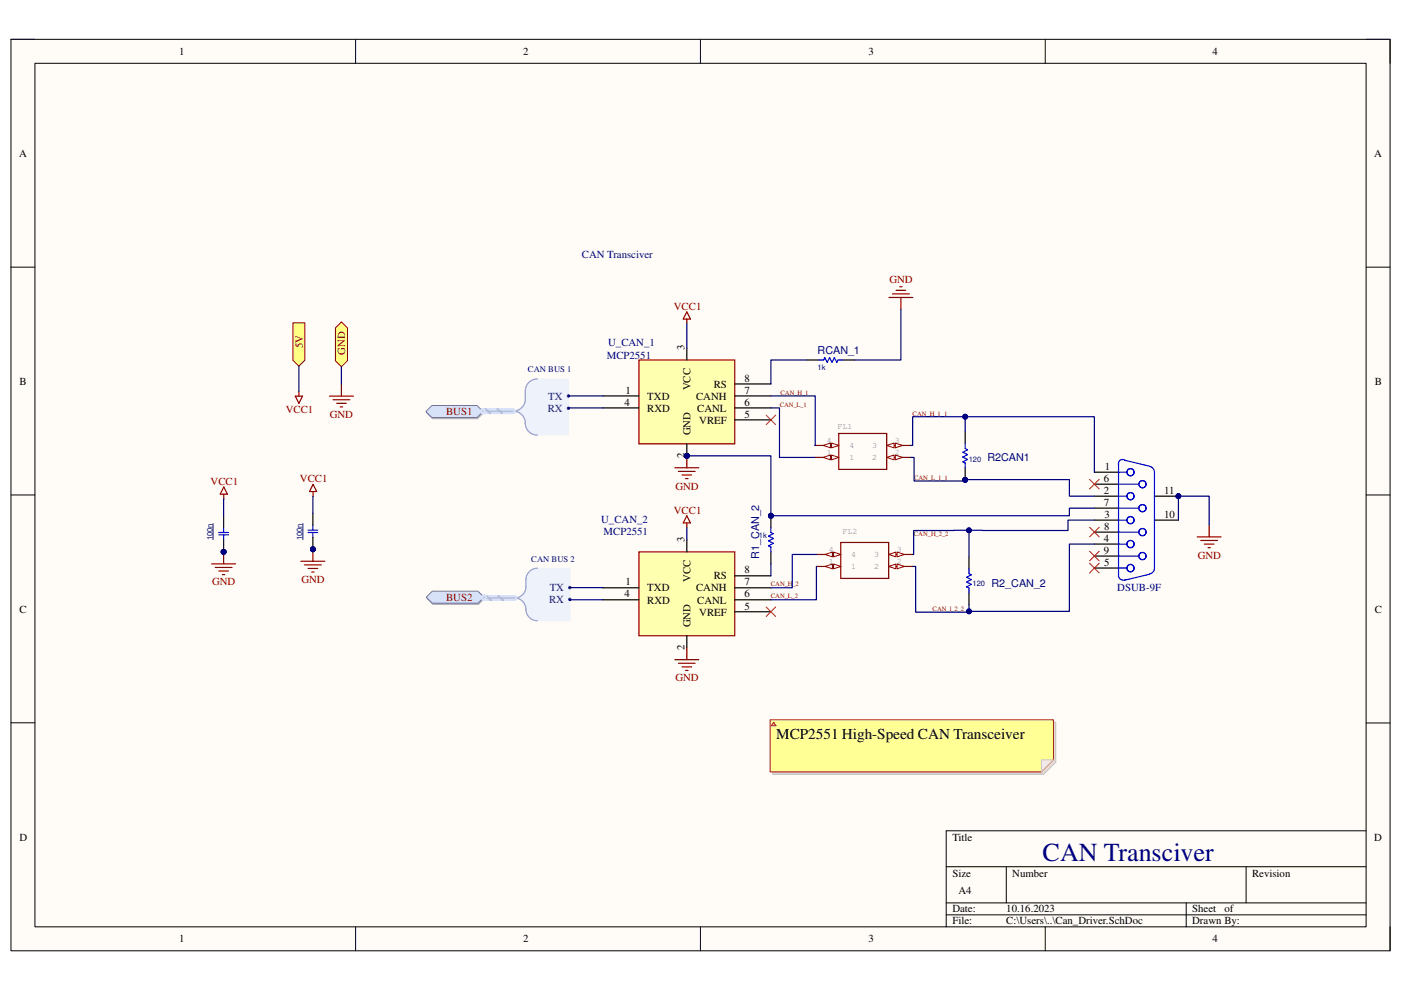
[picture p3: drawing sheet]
<svg xmlns="http://www.w3.org/2000/svg" width="297mm" height="210mm" viewBox="0 0 297 210" stroke-linecap="round" stroke-linejoin="round" font-family="sans-serif">
<path d="M2.3 8.3h292.4v193.3h-292.4z" fill-rule="evenodd" fill="#fffcf8"/>
<path d="M2.3 8.3h292.4v193.3h-292.4z" fill="none" stroke="#000" stroke-width=".21"/>
<path d="M7.4 13.4h282.2v183.1h-282.2z" fill-rule="evenodd" fill="#fffcf8"/>
<g fill="none" stroke="#000" stroke-width=".21">
<path d="M2.3 8.3h5.1M7.4 13.4h282.2v183.1h-282.2zM75.4 8.3v5.1M148.5 8.3v5.1M221.6 8.3v5.1M289.6 8.3h5.1v5.1M2.3 56.6h5.1M289.6 56.6h5.1M2.3 104.9h5.1M289.6 104.9h5.1M2.3 153.2h5.1M289.6 153.3h5.1"/>
<path d="M289.6 176.1h-89v20.4M75.4 196.5v5.1M148.5 196.5v5.1M200.6 183.8h89M200.6 191.4h89M200.6 194h89M213.4 183.8v7.6M221.6 196.5v5.1M251.5 191.4v5.1M264.2 183.8v7.6M294.7 196.5v5.1"/>
</g>
<circle cx="145.6" cy="96.6" r=".51" fill="#000080"/>
<circle cx="145.6" cy="96.6" r=".51" fill="none" stroke="#000080" stroke-width=".21"/>
<path d="M135.5 76.3h20.3v17.8h-20.3z" fill-rule="evenodd" fill="#ffffb0"/>
<path d="M135.5 76.3h20.3v17.8h-20.3z" fill="none" stroke="#800000" stroke-width=".25"/>
<path d="M127.8 83.9h7.7M145.6 94.1v2.5" fill="none" stroke="#000" stroke-width=".25"/>
<circle cx="145.6" cy="96.6" r=".51" fill="#000080"/>
<circle cx="145.6" cy="96.6" r=".51" fill="none" stroke="#000080" stroke-width=".21"/>
<path d="M145.6 73.8v2.5M127.8 86.5h7.7M155.8 86.5h7.6M155.8 89h7.6M155.8 83.9h7.6M155.8 81.4h7.6" fill="none" stroke="#000" stroke-width=".25"/>
<path d="M135.5 117h20.3v17.8h-20.3z" fill-rule="evenodd" fill="#ffffb0"/>
<path d="M135.5 117h20.3v17.8h-20.3z" fill="none" stroke="#800000" stroke-width=".25"/>
<path d="M145.6 114.4v2.6M127.8 124.6h7.7M127.8 127.2h7.7M145.6 134.8v2.5M155.8 124.6h7.6M155.8 127.2h7.6M155.8 129.7h7.6M155.8 122.1h7.6" fill="none" stroke="#000" stroke-width=".25"/>
<circle cx="163.4" cy="109.4" r=".5" fill="#000080"/>
<circle cx="163.4" cy="109.4" r=".5" fill="none" stroke="#000080" stroke-width=".21"/>
<path d="M163.4 109.3v2.6" fill="none" stroke="#000" stroke-width=".25"/>
<circle cx="163.4" cy="109.4" r=".5" fill="#000080"/>
<circle cx="163.4" cy="109.4" r=".5" fill="none" stroke="#000080" stroke-width=".21"/>
<path d="M171.1 76.3h2.5M178.7 76.3h2.5M163.4 117v2.5" fill="none" stroke="#000" stroke-width=".25"/>
<path d="M173.6 76.3h1l.3-.5 .5 1 .5-1 .5 1 .5-1 .5 1 .3-.5h1M163.4 111.9v1l.6 .3-1.1 .5 1.1 .5-1.1 .5 1.1 .5-1.1 .5 .5 .3v1" fill="none" stroke="#00f" stroke-width=".25"/>
<path d="M143.1 99.2h5.1M143.8 99.9h3.6M145.6 96.6v2.6M144.6 100.7h2M145.4 101.5h.5M143.1 139.9h5.1M145.6 137.3v2.6M143.8 140.6h3.6M144.6 141.4h2M145.4 142.2h.5" fill="none" stroke="#800000" stroke-width=".25"/>
<circle cx="145.6" cy="96.6" r=".51" fill="#000080"/>
<circle cx="145.6" cy="96.6" r=".51" fill="none" stroke="#000080" stroke-width=".21"/>
<path d="M145.6 66.1l.8 1.5h-1.5zM145.6 67.6v1.1M188.5 63.1h5M189.2 62.3h3.6M190 61.6h2M190.8 60.8h.5M191 63.1v2.5M145.6 110.9v1M145.6 109.3l.8 1.6h-1.5z" fill="none" stroke="#800000" stroke-width=".25"/>
<path d="M162.4 88l2.1 2M164.5 88l-2.1 2M162.4 128.7l2.1 2M164.5 128.7l-2.1 2" fill="none" stroke="#f00" stroke-width=".21"/>
<circle cx="204.6" cy="101.7" r=".51" fill="#000080"/>
<circle cx="204.6" cy="101.7" r=".51" fill="none" stroke="#000080" stroke-width=".21"/>
<path d="M204.6 99.2v2.5" fill="none" stroke="#000" stroke-width=".25"/>
<circle cx="204.6" cy="101.7" r=".51" fill="#000080"/>
<circle cx="204.6" cy="101.7" r=".51" fill="none" stroke="#000080" stroke-width=".21"/>
<path d="M204.6 91.6v2.5M205.4 118.1v2.5M205.4 125.7v2.5" fill="none" stroke="#000" stroke-width=".25"/>
<path d="M204.6 94.1v1l.5 .3-1 .5 1 .5-1 .5 1 .5-1 .5 .5 .3v1M205.4 120.6v1l.5 .3-1 .5 1 .5-1 .5 1 .5-1 .5 .5 .3v1" fill="none" stroke="#00f" stroke-width=".25"/>
<path d="M111.8 121.7l.9-.9 1.2-.3h6.9v11.1h-6.9a2.5 2.5 0 0 1-2.4-3l-.6-1-1.2-.8 1.2-.8 .6-1v-2.1z" fill-rule="evenodd" fill="#edf2fb"/>
<path d="M111.8 121.7l.9-.9 1.2-.3h6.9v11.1h-6.9a2.5 2.5 0 0 1-2.4-3l-.6-1-1.2-.8 1.2-.8 .6-1v-2.1z" fill="none" stroke="#edf2fb" stroke-width=".21"/>
<path d="M113.9 120.5a2.44 2.44 0 0 0-2.4 2.4 3.4 3.4 0 0 1-.9 3.4l-.9 .4-.6 .1a2.59 2.59 0 0 1 2.5 2.9 2.45 2.45 0 0 0 2.3 1.9" fill="none" stroke="#8f9ec9" stroke-width=".25"/>
<circle cx="120.8" cy="124.6" r=".26" fill="#003a70"/>
<circle cx="120.8" cy="124.6" r=".26" fill="none" stroke="#003a70" stroke-width=".21"/>
<circle cx="120.8" cy="127.1" r=".26" fill="#003a70"/>
<circle cx="120.8" cy="127.1" r=".26" fill="none" stroke="#003a70" stroke-width=".21"/>
<path d="M111.7 81.6l.9-.9 1.3-.4h6.6v11.9h-6.6a2.59 2.59 0 0 1-2.5-3.1l-.7-1.1-1.3-.8 1.3-.9 .7-1v-2.4z" fill-rule="evenodd" fill="#edf2fb"/>
<path d="M111.7 81.6l.9-.9 1.3-.4h6.6v11.9h-6.6a2.59 2.59 0 0 1-2.5-3.1l-.7-1.1-1.3-.8 1.3-.9 .7-1v-2.4z" fill="none" stroke="#edf2fb" stroke-width=".21"/>
<path d="M111.4 89.7a2.5 2.5 0 0 0 2.5 2.5M111.4 89.7h.1M113.9 80.3a2.52 2.52 0 0 0-2.5 2.6 3.7 3.7 0 0 1-1 3.7l-1 .5-.6 .1a2.56 2.56 0 0 1 2.6 2.5" fill="none" stroke="#8f9ec9" stroke-width=".25"/>
<circle cx="120.5" cy="84" r=".25" fill="#003a70"/>
<circle cx="120.5" cy="84" r=".25" fill="none" stroke="#003a70" stroke-width=".21"/>
<circle cx="120.5" cy="86.6" r=".25" fill="#003a70"/>
<circle cx="120.5" cy="86.6" r=".25" fill="none" stroke="#003a70" stroke-width=".21"/>
<path d="M90.4 87.5l1.3-1.3h9.6l1.2 1.3-1.2 1.3h-9.6z" fill-rule="evenodd" fill="#bac0ca"/>
<path d="M90.4 87.5l1.3-1.3h9.6l1.2 1.3-1.2 1.3h-9.6z" fill="none" stroke="#a6acb6" stroke-width=".21"/>
<path d="M90.3 87.2l1.3-1.2h9.5l1.3 1.2-1.3 1.3h-9.5z" fill-rule="evenodd" fill="#d5e4ff"/>
<path d="M90.3 87.2l1.3-1.2h9.5l1.3 1.2-1.3 1.3h-9.5z" fill="none" stroke="#70809b" stroke-width=".21"/>
<path d="M90.5 126.9l1.3-1.3h9.7l1.2 1.3-1.2 1.2h-9.7z" fill-rule="evenodd" fill="#bac0ca"/>
<path d="M90.5 126.9l1.3-1.3h9.7l1.2 1.3-1.2 1.2h-9.7z" fill="none" stroke="#a6acb6" stroke-width=".21"/>
<path d="M90.4 126.6l1.2-1.3h9.7l1.3 1.3-1.3 1.3h-9.7z" fill-rule="evenodd" fill="#d5e4ff"/>
<path d="M90.4 126.6l1.2-1.3h9.7l1.3 1.3-1.3 1.3h-9.7z" fill="none" stroke="#70809b" stroke-width=".21"/>
<path d="M62.1 68.5h2.5v7.9l-1.2 1.2-1.3-1.2z" fill-rule="evenodd" fill="#ffff80"/>
<path d="M62.1 68.5h2.5v7.9l-1.2 1.2-1.3-1.2z" fill="none" stroke="#800000" stroke-width=".21"/>
<path d="M62.6 84h1.5l-.7 1.5zM63.4 83v1" fill="none" stroke="#800000" stroke-width=".26"/>
<path d="M71.1 69.5l1.3-1.3 1.3 1.3v7l-1.3 1.3-1.3-1.3z" fill-rule="evenodd" fill="#ffff80"/>
<path d="M71.1 69.5l1.3-1.3 1.3 1.3v7l-1.3 1.3-1.3-1.3z" fill="none" stroke="#800000" stroke-width=".21"/>
<path d="M69.8 84h5.1M70.6 84.8h3.6M71.4 85.5h2M72.1 86.3h.5M72.4 81.4v2.6" fill="none" stroke="#800000" stroke-width=".26"/>
<path d="M63.8 119h5.1M64.6 119.8h3.5M66.3 116.5v2.5M65.3 120.5h2M66.1 121.3h.5" fill="none" stroke="#800000" stroke-width=".25"/>
<circle cx="66.3" cy="116.5" r=".51" fill="#000080"/>
<circle cx="66.3" cy="116.5" r=".51" fill="none" stroke="#000080" stroke-width=".21"/>
<circle cx="66.3" cy="116.5" r=".51" fill="#000080"/>
<circle cx="66.3" cy="116.5" r=".51" fill="none" stroke="#000080" stroke-width=".21"/>
<path d="M65.3 112.9h2M65.3 112.4h2M66.3 111.4v1M66.3 112.9v1" fill="none" stroke="#00f" stroke-width=".25"/>
<path d="M66.3 113.9v2.6" fill="none" stroke="#000" stroke-width=".25"/>
<circle cx="66.3" cy="116.5" r=".51" fill="#000080"/>
<g fill="none" stroke="#000080" stroke-width=".21">
<path d="M64.2 111v3.5"/>
<circle cx="66.3" cy="116.5" r=".51"/>
</g>
<path d="M66.3 108.8v2.6" fill="none" stroke="#000" stroke-width=".25"/>
<path d="M44.9 119.5h5M47.4 117v2.5M66.4 102.7l.7 1.5h-1.5zM66.4 104.2v1M45.6 120.3h3.6M46.4 121.1h2M47.2 121.8h.5" fill="none" stroke="#800000" stroke-width=".25"/>
<circle cx="47.4" cy="117" r=".51" fill="#000080"/>
<circle cx="47.4" cy="117" r=".51" fill="none" stroke="#000080" stroke-width=".21"/>
<circle cx="47.4" cy="117" r=".51" fill="#000080"/>
<circle cx="47.4" cy="117" r=".51" fill="none" stroke="#000080" stroke-width=".21"/>
<path d="M46.4 113.4h2M46.4 112.9h2M47.4 111.9v1M47.4 113.4v1" fill="none" stroke="#00f" stroke-width=".25"/>
<path d="M47.4 114.4v2.6" fill="none" stroke="#000" stroke-width=".25"/>
<circle cx="47.4" cy="117" r=".51" fill="#000080"/>
<g fill="none" stroke="#000080" stroke-width=".21">
<path d="M45.2 111v3.5"/>
<circle cx="47.4" cy="117" r=".51"/>
</g>
<path d="M47.4 109.3v2.6" fill="none" stroke="#000" stroke-width=".25"/>
<path d="M172.8 97h5M177.8 91.9h10.2v7.6h-10.2zM47.5 103.3l.7 1.5h-1.5zM47.5 104.8v1" fill="none" stroke="#800000" stroke-width=".25"/>
<path d="M176.3 96.5l1.5 .5-1.5 .5z" fill="#f8fcff"/>
<path d="M176.3 96.5l1.5 .5-1.5 .5z" fill="none" stroke="#800000" stroke-width=".21"/>
<path d="M174.5 97l1.6-.5v1z" fill="#f8fcff"/>
<path d="M174.5 97l1.6-.5v1z" fill="none" stroke="#800000" stroke-width=".21"/>
<path d="M188 97h5.1" fill="none" stroke="#800000" stroke-width=".25"/>
<path d="M188 97l1.6-.5v1z" fill="#f8fcff"/>
<path d="M188 97l1.6-.5v1z" fill="none" stroke="#800000" stroke-width=".21"/>
<path d="M189.8 96.5l1.5 .5-1.5 .5z" fill="#f8fcff"/>
<path d="M189.8 96.5l1.5 .5-1.5 .5z" fill="none" stroke="#800000" stroke-width=".21"/>
<path d="M188 94.4h5.1" fill="none" stroke="#800000" stroke-width=".25"/>
<path d="M188 94.4l1.6-.5v1.1z" fill="#f8fcff"/>
<path d="M188 94.4l1.6-.5v1.1z" fill="none" stroke="#800000" stroke-width=".21"/>
<path d="M189.8 93.9l1.5 .5-1.5 .6z" fill="#f8fcff"/>
<path d="M189.8 93.9l1.5 .5-1.5 .6z" fill="none" stroke="#800000" stroke-width=".21"/>
<path d="M172.8 94.4h5" fill="none" stroke="#800000" stroke-width=".25"/>
<path d="M176.3 93.9l1.5 .5-1.5 .6z" fill="#f8fcff"/>
<path d="M176.3 93.9l1.5 .5-1.5 .6z" fill="none" stroke="#800000" stroke-width=".21"/>
<path d="M174.5 94.4l1.6-.5v1.1z" fill="#f8fcff"/>
<path d="M174.5 94.4l1.6-.5v1.1z" fill="none" stroke="#800000" stroke-width=".21"/>
<path d="M178.3 115h10.1v7.6h-10.1zM173.2 120.1h5.1" fill="none" stroke="#800000" stroke-width=".25"/>
<path d="M176.7 119.6l1.6 .5-1.6 .5z" fill="#f8fcff"/>
<path d="M176.7 119.6l1.6 .5-1.6 .5z" fill="none" stroke="#800000" stroke-width=".21"/>
<path d="M175 120.1l1.5-.5v1z" fill="#f8fcff"/>
<path d="M175 120.1l1.5-.5v1z" fill="none" stroke="#800000" stroke-width=".21"/>
<path d="M188.4 120.1h5.1" fill="none" stroke="#800000" stroke-width=".25"/>
<path d="M188.4 120.1l1.5-.5v1z" fill="#f8fcff"/>
<path d="M188.4 120.1l1.5-.5v1z" fill="none" stroke="#800000" stroke-width=".21"/>
<path d="M190.2 119.6l1.5 .5-1.5 .5z" fill="#f8fcff"/>
<path d="M190.2 119.6l1.5 .5-1.5 .5z" fill="none" stroke="#800000" stroke-width=".21"/>
<path d="M188.4 117.6h5.1" fill="none" stroke="#800000" stroke-width=".25"/>
<path d="M188.4 117.6l1.5-.5v1z" fill="#f8fcff"/>
<path d="M188.4 117.6l1.5-.5v1z" fill="none" stroke="#800000" stroke-width=".21"/>
<path d="M190.2 117.1l1.5 .5-1.5 .5z" fill="#f8fcff"/>
<path d="M190.2 117.1l1.5 .5-1.5 .5z" fill="none" stroke="#800000" stroke-width=".21"/>
<path d="M173.2 117.6h5.1" fill="none" stroke="#800000" stroke-width=".25"/>
<path d="M176.7 117.1l1.6 .5-1.6 .5z" fill="#f8fcff"/>
<path d="M176.7 117.1l1.6 .5-1.6 .5z" fill="none" stroke="#800000" stroke-width=".21"/>
<path d="M175 117.6l1.5-.5v1z" fill="#f8fcff"/>
<path d="M175 117.6l1.5-.5v1z" fill="none" stroke="#800000" stroke-width=".21"/>
<circle cx="249.8" cy="105.2" r=".51" fill="#000080"/>
<circle cx="249.8" cy="105.2" r=".51" fill="none" stroke="#000080" stroke-width=".21"/>
<path d="M232 100.1h5.1M232 105.2h5.1M232 110.3h5.1M232 115.4h5.1M232 102.7h5.1M232 107.7h5.1M232 112.8h5.1M232 117.9h5.1M244.8 105.2h5M232 120.4h5.1" fill="none" stroke="#000" stroke-width=".25"/>
<circle cx="249.8" cy="105.2" r=".51" fill="#000080"/>
<circle cx="249.8" cy="105.2" r=".51" fill="none" stroke="#000080" stroke-width=".21"/>
<path d="M244.8 110.3h5" fill="none" stroke="#000" stroke-width=".25"/>
<g fill="none" stroke="#00f" stroke-width=".25">
<path d="M237.1 98.3v24M238.4 97.6l5.4 1.2M238.6 97.7a.88 .88 0 0 0-1-.2 .88 .88 0 0 0-.5 .9M243.8 98.9a1.27 1.27 0 0 1 1 1.2v20.3a1.23 1.23 0 0 1-1 1.3M237.1 105.2h1.8M237.1 100.1h1.8M237.1 110.3h1.8M237.1 102.7h4.4M237.1 115.4h1.8M237.1 107.7h4.4M237.1 112.8h4.4M237.1 117.9h4.4"/>
<path d="M237.1 122.2a1.04 1.04 0 0 0 1.5 .7M237.1 120.4h1.8M243.8 121.8l-5.4 1.2"/>
<circle cx="239.7" cy="115.4" r=".76"/>
<circle cx="239.7" cy="100.1" r=".76"/>
<circle cx="239.7" cy="110.3" r=".76"/>
<circle cx="239.7" cy="105.2" r=".76"/>
<circle cx="242.2" cy="112.8" r=".76"/>
<circle cx="242.2" cy="117.9" r=".76"/>
<circle cx="242.2" cy="107.7" r=".76"/>
<circle cx="242.2" cy="102.7" r=".76"/>
<circle cx="239.7" cy="120.5" r=".77"/>
</g>
<path d="M253.8 113.8h5.1M254.6 114.6h3.5M255.4 115.4h2M256.1 116.1h.5M256.4 111.3v2.5" fill="none" stroke="#800000" stroke-width=".25"/>
<path d="M231 101.6l2 2.1M231 111.8l2 2M231 116.9l2 2M231 119.4l2 2.1M233 101.6l-2 2.1M233 111.8l-2 2M233 116.9l-2 2M233 119.4l-2 2.1" fill="none" stroke="#f00" stroke-width=".21"/>
<path d="M120.5 83.9h7.3M127.8 86.5l-7.3 .1M145.6 96.6h17.8v12.7M47.5 105.8l-.1 3.5M66.4 105.2l-.1 3.6M120.8 127.1l7 .1M120.8 124.6h7" fill="none" stroke="#000080" stroke-width=".25"/>
<circle cx="163.4" cy="109.4" r=".5" fill="#000080"/>
<circle cx="163.4" cy="109.4" r=".5" fill="none" stroke="#000080" stroke-width=".21"/>
<circle cx="145.6" cy="96.6" r=".51" fill="#000080"/>
<circle cx="145.6" cy="96.6" r=".51" fill="none" stroke="#000080" stroke-width=".21"/>
<path d="M173.2 117.6h-5.2v7h-4.6M232 107.7h-5.3v1.6h-63.3M173.2 120.1l-.1 7.1h-9.7" fill="none" stroke="#000080" stroke-width=".25"/>
<circle cx="163.4" cy="109.4" r=".5" fill="#000080"/>
<circle cx="163.4" cy="109.4" r=".5" fill="none" stroke="#000080" stroke-width=".21"/>
<path d="M171.1 76.3h-7.7v5.1M163.4 83.9h9.4v10.5M232 115.4h-5.3v14.2h-21.3v.2h-11.3v-9.7h-.6" fill="none" stroke="#000080" stroke-width=".25"/>
<circle cx="205.4" cy="129.6" r=".51" fill="#000080"/>
<circle cx="205.4" cy="129.6" r=".51" fill="none" stroke="#000080" stroke-width=".21"/>
<path d="M232 110.3h-5.6v2.2h-32.7v5.1h-.2" fill="none" stroke="#000080" stroke-width=".25"/>
<circle cx="205.4" cy="112.4" r=".51" fill="#000080"/>
<circle cx="205.4" cy="112.4" r=".51" fill="none" stroke="#000080" stroke-width=".21"/>
<path d="M249.8 110.3v-5.1h6.6v6.1" fill="none" stroke="#000080" stroke-width=".25"/>
<circle cx="249.8" cy="105.2" r=".51" fill="#000080"/>
<circle cx="249.8" cy="105.2" r=".51" fill="none" stroke="#000080" stroke-width=".21"/>
<path d="M47.4 117v.1" fill="none" stroke="#000080" stroke-width=".25"/>
<circle cx="47.4" cy="117" r=".51" fill="#000080"/>
<circle cx="47.4" cy="117" r=".51" fill="none" stroke="#000080" stroke-width=".21"/>
<path d="M63.4 77.6v5.4" fill="none" stroke="#000080" stroke-width=".26"/>
<path d="M66.3 116.5v.1" fill="none" stroke="#000080" stroke-width=".25"/>
<circle cx="66.3" cy="116.5" r=".51" fill="#000080"/>
<circle cx="66.3" cy="116.5" r=".51" fill="none" stroke="#000080" stroke-width=".21"/>
<path d="M72.4 77.8v3.6" fill="none" stroke="#000080" stroke-width=".26"/>
<path d="M145.6 68.7v5.1M145.6 111.9v2.5M163.4 119.5v2.6M205.4 128.2v1.4" fill="none" stroke="#000080" stroke-width=".25"/>
<circle cx="205.4" cy="129.6" r=".51" fill="#000080"/>
<circle cx="205.4" cy="129.6" r=".51" fill="none" stroke="#000080" stroke-width=".21"/>
<path d="M205.4 112.4v5.7" fill="none" stroke="#000080" stroke-width=".25"/>
<circle cx="205.4" cy="112.4" r=".51" fill="#000080"/>
<circle cx="205.4" cy="112.4" r=".51" fill="none" stroke="#000080" stroke-width=".21"/>
<path d="M191 65.6v10.7h-9.8M163.4 86.5h1.9v10.5h7.5M193.1 97h.7v5h10.8v-.3h22.1v3.5h5.3" fill="none" stroke="#000080" stroke-width=".25"/>
<circle cx="204.6" cy="101.7" r=".51" fill="#000080"/>
<circle cx="204.6" cy="101.7" r=".51" fill="none" stroke="#000080" stroke-width=".21"/>
<path d="M193.1 94.4h.4v-6.1h38.5v11.8" fill="none" stroke="#000080" stroke-width=".25"/>
<circle cx="204.6" cy="88.4" r=".51" fill="#000080"/>
<circle cx="204.6" cy="88.4" r=".51" fill="none" stroke="#000080" stroke-width=".21"/>
<path d="M204.6 88.3v3.3" fill="none" stroke="#000080" stroke-width=".25"/>
<circle cx="204.6" cy="88.4" r=".51" fill="#000080"/>
<circle cx="204.6" cy="88.4" r=".51" fill="none" stroke="#000080" stroke-width=".21"/>
<path d="M108.8 87.2h-6.4M102.6 126.6v.2h6.5" fill="none" stroke="#cbdaff" stroke-width="1.3"/>
<path d="M102.9 86.7l1 .9M105.4 86.7l1.1 .9M103.1 126.4l1 .9M105.7 126.4l1 .9" fill="none" stroke="#adbce7" stroke-width=".38"/>
<path d="M108.8 87.2h-6.4M102.6 126.6v.2h6.5" fill="none" stroke="#adbce7" stroke-width=".25"/>
<path d="M163.8 153.1h60.1v8.5l-2.6 2.6h-57.5z" fill-rule="evenodd" fill="#e0ddd7"/>
<path d="M163.8 153.1h60.1v8.5l-2.6 2.6h-57.5z" fill="none" stroke="#ccbdba" stroke-width=".21"/>
<path d="M163.3 152.6h60v8.5l-2.5 2.6h-57.5z" fill-rule="evenodd" fill="#ffff96"/>
<path d="M163.3 152.6h60v8.5l-2.5 2.6h-57.5z" fill="none" stroke="#f00" stroke-width=".21"/>
<path d="M220.8 161.1h2.5l-2.5 2.6z" fill="#f2f0d8"/>
<path d="M220.8 161.1h2.5l-2.5 2.6z" fill="none" stroke="#ccbdba" stroke-width=".21"/>
<path d="M164 153.1l.5 .8h-1z" fill="#ffcc78"/>
<path d="M164 153.1l.5 .8h-1z" fill="none" stroke="#f00" stroke-width=".21"/>
<text font-size="5.5" fill="#000080" x="221.1" y="182.5">CAN Transciver</text>
<text font-size="3.2" x="164.5" y="156.8">MCP2551 High-Speed CAN Transceiver</text>
<g font-size="2.3">
<text x="38" y="11.7">1</text>
<text x="110.9" y="11.7">2</text>
<text x="184.1" y="11.7">3</text>
<text x="257.1" y="11.7">4</text>
<text x="4.1" y="33.3">A</text>
<text x="291.4" y="33.3">A</text>
<text x="145.2" y="74.3" transform="rotate(-90 145.2 74.3)">3</text>
<text x="4.1" y="81.6">B</text>
<text x="132.6" y="83.4">1</text>
<text x="146.4" y="82.8" transform="rotate(-90 146.4 82.8)">VCC</text>
<text x="151.3" y="82.2">RS</text>
<text x="157.9" y="83.4">7</text>
<text x="157.9" y="80.9">8</text>
<text x="291.5" y="81.6">B</text>
<text x="132.4" y="86">4</text>
<text x="137.2" y="84.7">TXD</text>
<text x="137.2" y="87.3">RXD</text>
<text x="147.6" y="84.7">CANH</text>
<text x="147.8" y="87.3">CANL</text>
<text x="148.2" y="89.8">VREF</text>
<text x="157.9" y="88.6">5</text>
<text x="157.9" y="86">6</text>
<text x="146.4" y="92.3" transform="rotate(-90 146.4 92.3)">GND</text>
<text x="145.2" y="97.2" transform="rotate(-90 145.2 97.2)">2</text>
<text x="234.2" y="99.7">1</text>
<text x="234.1" y="104.7">2</text>
<text x="234.1" y="102.2">6</text>
<text x="234.1" y="107.3">7</text>
<text x="246.8" y="104.7">11</text>
<text x="234.1" y="112.4">8</text>
<text x="234.1" y="109.8">3</text>
<text x="246.8" y="109.8">10</text>
<text x="145.2" y="115" transform="rotate(-90 145.2 115)">3</text>
<text x="234.1" y="114.9">4</text>
<text x="234.1" y="117.4">9</text>
<text x="234.1" y="120">5</text>
<text x="132.6" y="124.1">1</text>
<text x="137.2" y="125.4">TXD</text>
<text x="146.4" y="123.4" transform="rotate(-90 146.4 123.4)">VCC</text>
<text x="147.6" y="125.4">CANH</text>
<text x="151.3" y="122.9">RS</text>
<text x="157.9" y="124.1">7</text>
<text x="157.9" y="121.6">8</text>
<text x="4.1" y="129.9">C</text>
<text x="132.4" y="126.7">4</text>
<text x="137.2" y="128">RXD</text>
<text x="147.8" y="128">CANL</text>
<text x="148.2" y="130.5">VREF</text>
<text x="157.9" y="129.2">5</text>
<text x="157.9" y="126.7">6</text>
<text x="291.5" y="129.9">C</text>
<text x="145.2" y="137.9" transform="rotate(-90 145.2 137.9)">2</text>
<text x="146.4" y="133" transform="rotate(-90 146.4 133)">GND</text>
<text x="4.1" y="178.2">D</text>
<text x="201.9" y="178.2">Title</text>
<text x="291.4" y="178.2">D</text>
<text x="201.9" y="185.8">Size</text>
<text x="214.6" y="185.8">Number</text>
<text x="265.5" y="185.8">Revision</text>
<text x="203.2" y="189.7">A4</text>
<text x="201.9" y="193.5">Date:</text>
<text x="201.9" y="196">File:</text>
<text x="213.4" y="196">C:\Users\..\Can_Driver.SchDoc</text>
<text x="213.4" y="193.5">10.16.2023</text>
<text x="252.8" y="193.5">Sheet</text>
<text x="252.8" y="196">Drawn By:</text>
<text x="259.6" y="193.5">of</text>
<text x="38" y="199.8">1</text>
<text x="110.9" y="199.8">2</text>
<text x="184.1" y="199.8">3</text>
<text x="257.1" y="199.8">4</text>
</g>
<g font-size="2.3" fill="#000080">
<text x="123.4" y="54.7">CAN Transciver</text>
<text x="128.6" y="76.1">MCP2551</text>
<text x="128.9" y="73.4">U_CAN_1</text>
<text x="173.4" y="75.1">RCAN_1</text>
<text x="209.3" y="97.8">R2CAN1</text>
<text x="127.5" y="110.8">U_CAN_2</text>
<text x="128" y="113.5">MCP2551</text>
<text x="161" y="118.5" transform="rotate(-90 161 118.5)">R1_CAN_2</text>
<text x="210.2" y="124.5">R2_CAN_2</text>
<text x="236.9" y="125.3">DSUB-9F</text>
</g>
<g font-size="2.3" fill="#800000">
<text x="142.9" y="65.7">VCC1</text>
<text x="188.6" y="60">GND</text>
<text x="64.2" y="73.8" transform="rotate(-90 64.2 73.8)">5V</text>
<text x="73.1" y="75.2" transform="rotate(-90 73.1 75.2)">GND</text>
<text x="60.6" y="87.5">VCC1</text>
<text x="69.9" y="88.6">GND</text>
<text x="94.6" y="88.1">BUS1</text>
<text x="44.7" y="102.7">VCC1</text>
<text x="63.6" y="102.2">VCC1</text>
<text x="143.2" y="103.8">GND</text>
<text x="142.9" y="108.9">VCC1</text>
<text x="254" y="118.4">GND</text>
<text x="45" y="124.1">GND</text>
<text x="63.9" y="123.6">GND</text>
<text x="94.6" y="127.4">BUS2</text>
<text x="143.2" y="144.5">GND</text>
</g>
<g font-size="2.3" fill="#003a70">
<text x="116.1" y="87.3">RX</text>
<text x="116.2" y="84.8">TX</text>
<text x="116.5" y="125.4">TX</text>
<text x="116.4" y="127.9">RX</text>
</g>
<g font-size="1.8" fill="#000080">
<text x="111.9" y="78.9">CAN BUS 1</text>
<text x="112.6" y="119.2">CAN BUS 2</text>
</g>
<g font-size="1.8" fill="#808080">
<text x="175.3" y="93.9">4</text>
<text x="177.6" y="91.1">FL1</text>
<text x="180.1" y="94.9">4</text>
<text x="184.9" y="94.9">3</text>
<text x="189.7" y="93.9">3</text>
<text x="175.3" y="96.4">1</text>
<text x="180.1" y="97.5">1</text>
<text x="185" y="97.5">2</text>
<text x="189.7" y="96.4">2</text>
<text x="178.6" y="113.3">FL2</text>
<text x="175.7" y="119.5">1</text>
<text x="175.7" y="117">4</text>
<text x="180.5" y="118">4</text>
<text x="185.3" y="118">3</text>
<text x="190.2" y="117">3</text>
<text x="190.2" y="119.5">2</text>
<text x="180.5" y="120.6">1</text>
<text x="185.4" y="120.6">2</text>
</g>
<g font-size="1.6" fill="#000080">
<text x="173.4" y="78.5">1k</text>
<text x="205.4" y="97.9">120</text>
<text x="45" y="114.5" transform="rotate(-90 45 114.5)">100n</text>
<text x="64" y="114.5" transform="rotate(-90 64 114.5)">100n</text>
<text x="160.9" y="114.1">1k</text>
<text x="206.2" y="124.3">120</text>
</g>
<g font-size="1.4" fill="#800000">
<text x="165.5" y="83.7">CAN_H_1</text>
<text x="165.3" y="86.2">CAN_L_1</text>
<text x="193.5" y="88.1">CAN_H_1_1</text>
<text x="193.8" y="101.7">CAN_L_1_1</text>
<text x="193.8" y="113.7">CAN_H_2_2</text>
<text x="163.4" y="124.3">CAN_H_2</text>
<text x="163.4" y="126.9">CAN_L_2</text>
<text x="197.7" y="129.5">CAN_l_2_2</text>
</g>
</svg>
